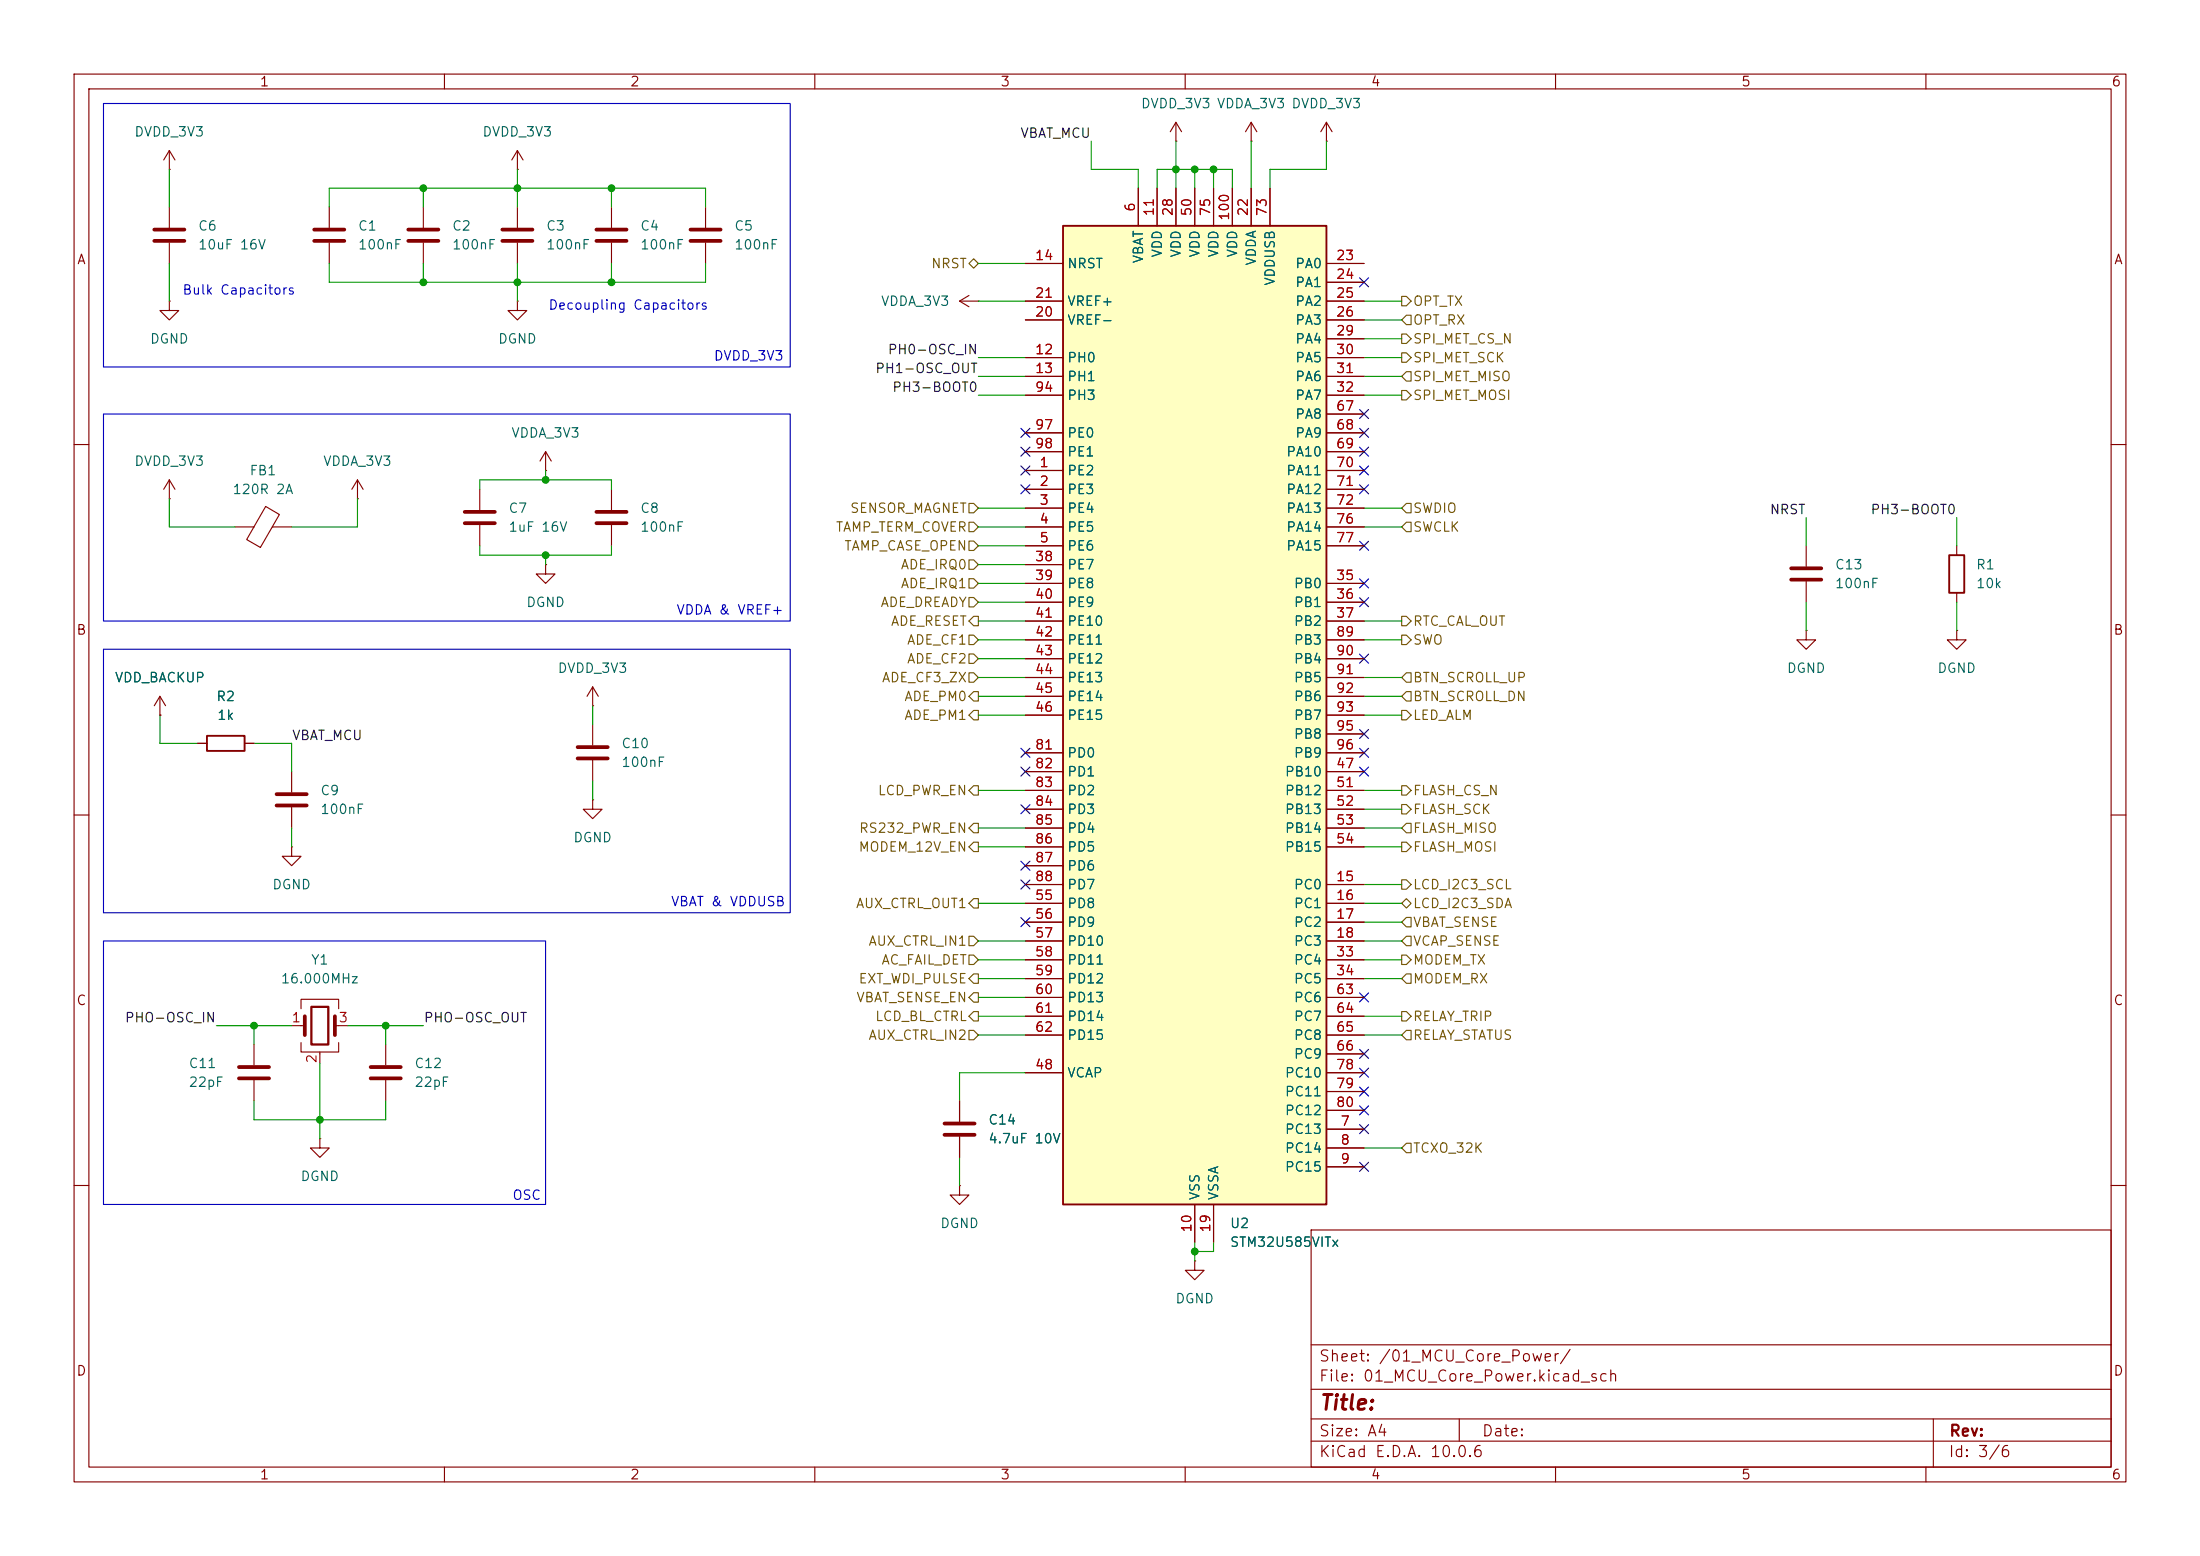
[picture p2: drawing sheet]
<svg xmlns="http://www.w3.org/2000/svg" width="297mm" height="210mm" viewBox="0 0 297 210" stroke-linecap="round" stroke-linejoin="round" font-family="sans-serif">
<g fill="none" stroke="#840000" stroke-width=".15">
<path d="M10 10h277v190h-277zM12 12h273v186h-273zM60 10v2M110 10v2M158.7 19.1h.1M158.7 16.5l-.7 1.3M158.7 16.5l.8 1.3M158.7 16.5v2.6M160 10v2M168.9 19.1h.1M168.9 16.5l-.8 1.3M168.9 16.5l.8 1.3"/>
<path d="M168.9 16.5v2.6M179.1 19.1h.1M179.1 16.5l-.8 1.3M179.1 16.5l.7 1.3M179.1 16.5v2.6M210 10v2M260 10v2M69.8 27.9v2.8M69.8 32.8v2.8M82.5 27.9v2.8M82.5 32.8v2.8M95.2 27.9v2.8"/>
<path d="M95.2 32.8v2.8M130.8 39.9l-1.3 .7M129.5 40.6l1.3 .8M129.5 40.6h2.6M132.1 40.6h.1M10 60h2M82.5 66v2.8M82.5 70.9v2.8M243.8 73.7v2.8M243.8 78.5v2.8M264.2 73.7v1.2M285 60h2"/>
<path d="M80 95.3h.1M80 92.7v2.6M80 97.8v2.8M80 92.7l-.8 1.3M80 92.7l.8 1.3M264.2 85.1v1.3h1.2l-1.2 1.2-1.3-1.2h1.3M264.2 85.1h.1M264.2 80v1.3M10 110h2M39.4 114.3v1.3h1.2l-1.2 1.2-1.3-1.2h1.3M39.4 114.3h.1M39.4 104.1v2.8"/>
<path d="M39.4 109v2.8M80 108v1.2h1.3l-1.3 1.3-1.3-1.3h1.3M80 108h.1M80 102.6v2.8M285 110h2M10 160h2M129.5 160v1.3h1.3l-1.3 1.3-1.2-1.3h1.2M129.5 160h.1M177 166h108v32h-108zM285 160h2M60 198v2M110 198v2"/>
<path d="M160 198v2M177 194.5h108M177 191.5h108M177 187.5h108M177 181.5h108M197 191.5v3M210 198v2M260 198v2M261 191.5v6.5"/>
</g>
<g fill="none" stroke="#840000" stroke-width=".51">
<path d="M67.8 31h4.1M67.8 32.5h4.1M80.5 31h4.1M80.5 32.5h4.1M93.2 31h4.1M93.2 32.5h4.1M80.5 69.1h4.1M80.5 70.6h4.1M241.8 76.7h4.1M241.8 78.2h4.1M37.3 107.2h4.1M37.3 108.7h4.1"/>
<path d="M78 100.8h4M78 102.4h4"/>
</g>
<path d="M263.1 74.9h2.1v5.1h-2.1z" fill="none" stroke="#840000" stroke-width=".25"/>
<path d="M143.5 30.5h35.6v132.1h-35.6z" fill="#ffffc2"/>
<path d="M143.5 30.5h35.6v132.1h-35.6zM27.9 99.3h5.1v2h-5.1z" fill="none" stroke="#840000" stroke-width=".25"/>
<g fill="none" stroke="#840000" stroke-width=".15">
<path d="M22.9 22.9h.1M22.9 20.3l-.8 1.3M22.9 20.3l.7 1.3M22.9 20.3v2.6M22.9 27.9v2.8M22.9 32.8v2.8M44.4 27.9v2.8M44.4 32.8v2.8M57.1 27.9v2.8M57.1 32.8v2.8M69.8 22.9h.1M69.8 20.3l-.7 1.3"/>
<path d="M69.8 20.3l.8 1.3M69.8 20.3v2.6M138.4 35.6h5.1M153.7 25.4v5.1M156.2 25.4v5.1M158.7 25.4v5.1M161.3 25.4v5.1M163.8 25.4v5.1M166.4 25.4v5.1M168.9 25.4v5.1M171.4 25.4v5.1M179.1 35.6h5"/>
<path d="M179.1 38.1h5M22.9 40.6v1.3h1.2l-1.2 1.3-1.3-1.3h1.3M22.9 40.6h.1M69.8 40.6v1.3h1.3l-1.3 1.3-1.2-1.3h1.2M69.8 40.6h.1M138.4 48.3h5.1M138.4 50.8h5.1M138.4 43.2h5.1M138.4 40.6h5.1M138.4 53.3h5.1M138.4 58.4h5.1M179.1 48.3h5"/>
<path d="M179.1 50.8h5M179.1 43.2h5M179.1 40.6h5M179.1 45.7h5M179.1 53.3h5M179.1 55.9h5M179.1 58.4h5M22.9 67.3h.1M22.9 64.8v2.5M22.9 64.8l-.8 1.2M22.9 64.8l.7 1.2M31.7 71.1h2.6"/>
<path d="M35.9 68.4l1.8 1-2.5 4.5-1.9-1.1zM36.8 71.1h2.6M48.3 67.3h.1M48.3 64.8l-.8 1.2M48.3 64.8l.7 1.2M48.3 64.8v2.5M64.8 66v2.8M64.8 70.9v2.8M73.7 63.5h.1M73.7 76.2v1.3h1.2l-1.2 1.2-1.3-1.2h1.3M73.7 76.2h.1M73.7 61l-.8 1.2"/>
<path d="M73.7 61l.7 1.2M73.7 61v2.5M138.4 63.5h5.1M138.4 66h5.1M138.4 68.6h5.1M138.4 71.1h5.1M138.4 73.7h5.1M138.4 78.7h5.1M138.4 76.2h5.1M138.4 61h5.1M179.1 63.5h5M179.1 66h5"/>
<path d="M179.1 68.6h5M179.1 71.1h5M179.1 73.7h5M179.1 78.7h5M179.1 61h5M21.6 96.5h.1M21.6 94l-.8 1.3M21.6 94l.8 1.3M21.6 94v2.5M138.4 81.3h5.1M138.4 83.8h5.1M138.4 86.4h5.1"/>
<path d="M138.4 88.9h5.1M138.4 91.4h5.1M138.4 94h5.1M138.4 96.5h5.1M179.1 81.3h5M179.1 83.8h5M179.1 86.4h5M179.1 88.9h5M179.1 91.4h5M179.1 94h5M179.1 96.5h5M179.1 99.1h5"/>
<path d="M243.8 85.1v1.3h1.3l-1.3 1.2-1.2-1.2h1.2M243.8 85.1h.1M26.7 100.3h1.2M33 100.3h1.3M138.4 119.4h5.1M138.4 104.1h5.1M138.4 106.7h5.1M138.4 109.2h5.1M138.4 111.8h5.1M138.4 114.3h5.1M138.4 101.6h5.1M138.4 116.8h5.1"/>
<path d="M179.1 119.4h5M179.1 104.1h5M179.1 106.7h5M179.1 109.2h5M179.1 111.8h5M179.1 114.3h5M179.1 101.6h5M39.4 138.4h1.7M40.6 136.1v-1.2h5.1v1.2M45.2 138.4h1.8M138.4 121.9h5.1M138.4 124.5h5.1"/>
<path d="M138.4 127h5.1M138.4 129.5h5.1M138.4 132.1h5.1M138.4 134.6h5.1M138.4 137.2h5.1M138.4 139.7h5.1M179.1 121.9h5M179.1 124.5h5M179.1 127h5M179.1 129.5h5M179.1 132.1h5M179.1 134.6h5"/>
<path d="M179.1 137.2h5M179.1 139.7h5M34.3 141v2.8M34.3 145.8v2.8M40.6 140.7v1.3h5.1v-1.3M43.2 153.7v1.2h1.2l-1.2 1.3-1.3-1.3h1.3M43.2 153.7h.1M43.2 142v1.5M52.1 141v2.8M52.1 145.8v2.8M129.5 148.6v2.8M129.5 153.4v2.8"/>
<path d="M138.4 144.8h5.1M179.1 152.4h5M179.1 154.9h5M179.1 157.5h5M179.1 144.8h5M179.1 142.2h5M179.1 147.3h5M179.1 149.9h5M161.3 170.2v1.3h1.3l-1.3 1.2-1.3-1.2h1.3M161.3 170.2h.1M161.3 162.6v5M163.8 162.6v5"/>
</g>
<g fill="none" stroke="#840000" stroke-width=".51">
<path d="M20.8 31h4.1M20.8 32.5h4.1M42.4 31h4.1M42.4 32.5h4.1M55.1 31h4.1M55.1 32.5h4.1M62.7 69.1h4.1M62.7 70.6h4.1M41.1 137.2v2.5M45.2 137.2v2.5M32.3 144h4M32.3 145.5h4"/>
<path d="M50 144h4.1M50 145.5h4.1M127.5 151.6h4.1M127.5 153.2h4.1"/>
</g>
<path d="M42 135.9h2.3v5.1h-2.3z" fill="none" stroke="#840000" stroke-width=".3"/>
<g fill="none" stroke="#725600" stroke-width=".15">
<path d="M130.8 35.6l.6-.7 .7 .7-.7 .6zM189.2 40h.7l.6 .6-.6 .7h-.7zM189.2 52.7h.7l.6 .6-.6 .7h-.7zM189.2 47.6h.7l.6 .7-.6 .6h-.7zM189.2 50.8l.7-.6h.6v1.2h-.6zM189.2 45.1h.7l.6 .6-.6 .7h-.7zM189.9 42.5h.6v1.3h-.6l-.7-.6zM130.8 78.1h.6l.7 .6-.7 .7h-.6zM130.8 67.9h.6l.7 .7-.7 .6h-.6zM130.8 70.5h.6l.7 .6-.7 .7h-.6zM130.8 75.6h.6l.7 .6-.7 .6h-.6zM130.8 73h.6l.7 .7-.7 .6h-.6z"/>
<path d="M189.2 68.6l.7-.7h.6v1.3h-.6zM189.9 70.5h.6v1.3h-.6l-.7-.7zM130.8 88.3h.6l.7 .6-.7 .6h-.6zM130.8 80.6h.6l.7 .7-.7 .6h-.6zM130.8 85.7h.6l.7 .7-.7 .6h-.6zM130.8 90.8h.6l.7 .6-.7 .7h-.6zM131.4 93.3h.7v1.3h-.7l-.6-.6zM131.4 95.9h.7v1.3h-.7l-.6-.7zM131.4 83.2h.7v1.3h-.7l-.6-.7zM189.2 95.9h.7l.6 .6-.6 .7h-.7zM189.2 91.4l.7-.6h.6v1.3h-.6zM189.2 85.7h.7l.6 .7-.6 .6h-.7z"/>
<path d="M189.2 83.2h.7l.6 .6-.6 .7h-.7zM189.9 93.3h.6v1.3h-.6l-.7-.6zM131.4 113.7h.7v1.2h-.7l-.6-.6zM131.4 106h.7v1.3h-.7l-.6-.6zM131.4 111.1h.7v1.3h-.7l-.6-.6zM189.2 108.6h.7l.6 .6-.6 .7h-.7zM189.2 118.7h.7l.6 .7-.6 .6h-.7zM189.2 106h.7l.6 .7-.6 .6h-.7zM189.2 113.7h.7l.6 .6-.6 .6h-.7zM189.9 111.1h.6v1.3h-.6l-.7-.6zM130.8 139.1h.6l.7 .6-.7 .6h-.6zM130.8 126.4h.6l.7 .6-.7 .6h-.6z"/>
<path d="M130.8 128.9h.6l.7 .6-.7 .7h-.6zM131.4 121.3h.7v1.3h-.7l-.6-.7zM131.4 131.4h.7v1.3h-.7l-.6-.6zM131.4 136.5h.7v1.3h-.7l-.6-.6zM131.4 134h.7v1.3h-.7l-.6-.7zM189.2 121.9l.7-.6 .6 .6-.6 .7zM189.2 127l.7-.6h.6v1.2h-.6zM189.2 128.9h.7l.6 .6-.6 .7h-.7zM189.2 136.5h.7l.6 .7-.6 .6h-.7zM189.9 131.4h.6v1.3h-.6l-.7-.6zM189.9 123.8h.6v1.3h-.6l-.7-.6zM189.9 139.1h.6v1.2h-.6l-.7-.6z"/>
<path d="M189.9 154.3h.6v1.3h-.6l-.7-.7z"/>
</g>
<g fill="none" stroke="#009600" stroke-width=".15">
<path d="M147.3 19.1v3.8h6.4v2.5M158.7 19.1v6.3M168.9 19.1v6.3M179.1 19.1v3.8h-7.7v2.5M22.9 22.9v5M22.9 35.6v5M44.4 27.9v-2.5h50.8v2.5M44.4 35.6v2.5h50.8v-2.5M57.1 25.4v2.5M57.1 35.6v2.5M69.8 22.9v5M69.8 35.6v5"/>
<path d="M82.5 25.4v2.5M82.5 35.6v2.5M132.1 35.6h6.3M156.2 25.4v-2.5h10.2v2.5M161.3 22.9v2.5M163.8 22.9v2.5M132.1 50.8h6.3M132.1 48.3h6.3M132.1 53.3h6.3M132.1 40.6h6.3M184.1 50.8h5.1M184.1 48.3h5.1"/>
<path d="M184.1 53.3h5.1M184.1 40.6h5.1M184.1 45.7h5.1M184.1 43.2h5.1M22.9 67.3v3.8h8.8M48.3 67.3v3.8h-8.9M64.8 73.7v1.2h17.7v-1.2M64.8 66v-1.2h17.7v1.2M73.7 63.5v1.3M73.7 74.9v1.3M132.1 71.1h6.3M132.1 73.7h6.3"/>
<path d="M132.1 68.6h6.3M132.1 76.2h6.3M132.1 78.7h6.3M184.1 71.1h5.1M184.1 68.6h5.1M243.8 69.9v3.8M264.2 69.9v3.8M21.6 96.5v3.8h5.1M80 95.3v2.5M132.1 86.4h6.3M132.1 81.3h6.3M132.1 91.4h6.3"/>
<path d="M132.1 88.9h6.3M132.1 83.8h6.3M132.1 94h6.3M132.1 96.5h6.3M184.1 86.4h5.1M184.1 91.4h5.1M184.1 83.8h5.1M184.1 94h5.1M184.1 96.5h5.1M243.8 81.3v3.8M264.2 81.3v3.8M34.3 100.3h5.1v3.8"/>
<path d="M39.4 111.8v2.5M80 105.4v2.6M132.1 106.7h6.3M132.1 114.3h6.3M132.1 111.8h6.3M184.1 106.7h5.1M184.1 114.3h5.1M184.1 111.8h5.1M184.1 119.4h5.1M184.1 109.2h5.1M29.2 138.4h10.2M34.3 138.4v2.6"/>
<path d="M47 138.4h10.1M52.1 138.4v2.6M132.1 139.7h6.3M132.1 137.2h6.3M132.1 132.1h6.3M132.1 121.9h6.3M132.1 129.5h6.3M132.1 127h6.3M132.1 134.6h6.3M184.1 139.7h5.1M184.1 137.2h5.1M184.1 132.1h5.1"/>
<path d="M184.1 121.9h5.1M184.1 129.5h5.1M184.1 127h5.1M184.1 124.5h5.1M34.3 148.6v2.5h17.8v-2.5M43.2 143.5v10.2M129.5 156.2v3.8M138.4 144.8h-8.9v3.8M184.1 154.9h5.1M161.3 167.6v2.6M163.8 167.6v1.3h-2.5"/>
</g>
<g fill="none" stroke="#000084" stroke-width=".15">
<path d="M183.5 37.5l1.3 1.2M184.8 37.5l-1.3 1.2M137.8 57.8l1.2 1.2M139 57.8l-1.2 1.2M183.5 57.8l1.3 1.2M183.5 55.3l1.3 1.2M184.8 57.8l-1.3 1.2M184.8 55.3l-1.3 1.2M137.8 60.4l1.2 1.2M137.8 65.4l1.2 1.2M137.8 62.9l1.2 1.2M139 60.4l-1.2 1.2"/>
<path d="M139 65.4l-1.2 1.2M139 62.9l-1.2 1.2M183.5 60.4l1.3 1.2M183.5 78.1l1.3 1.2M183.5 65.4l1.3 1.2M183.5 62.9l1.3 1.2M183.5 73.1l1.3 1.2M184.8 60.4l-1.3 1.2M184.8 62.9l-1.3 1.2M184.8 78.1l-1.3 1.2M184.8 65.4l-1.3 1.2M184.8 73.1l-1.3 1.2"/>
<path d="M183.5 80.7l1.3 1.2M183.5 88.3l1.3 1.2M183.5 98.5l1.3 1.2M184.8 80.7l-1.3 1.2M184.8 88.3l-1.3 1.2M184.8 98.5l-1.3 1.2M137.8 116.2l1.2 1.2M137.8 118.8l1.2 1.2M137.8 108.6l1.2 1.2M137.8 103.5l1.2 1.2M137.8 101l1.2 1.2M139 116.2l-1.2 1.2"/>
<path d="M139 118.8l-1.2 1.2M139 108.6l-1.2 1.2M139 103.5l-1.2 1.2M139 101l-1.2 1.2M183.5 101l1.3 1.2M183.5 103.5l1.3 1.2M184.8 101l-1.3 1.2M184.8 103.5l-1.3 1.2M137.8 123.9l1.2 1.2M139 123.9l-1.2 1.2M183.5 134l1.3 1.2M184.8 134l-1.3 1.2"/>
<path d="M183.5 149.3l1.3 1.2M183.5 156.9l1.3 1.2M183.5 151.8l1.3 1.2M183.5 146.7l1.3 1.2M183.5 144.2l1.3 1.2M183.5 141.6l1.3 1.2M184.8 149.3l-1.3 1.2M184.8 156.9l-1.3 1.2M184.8 151.8l-1.3 1.2M184.8 146.7l-1.3 1.2M184.8 144.2l-1.3 1.2M184.8 141.6l-1.3 1.2"/>
</g>
<path d="M14 14h92.7v35.5h-92.7zM14 55.9h92.7v27.9h-92.7zM14 87.6h92.7v35.6h-92.7zM14 127h59.7v35.6h-59.7z" fill="none" stroke="#0000c2" stroke-width=".15"/>
<g fill="#009600" stroke="#009600" stroke-width=".14">
<circle cx="82.5" cy="25.4" r=".46"/>
<circle cx="82.5" cy="38.1" r=".46"/>
<circle cx="43.2" cy="151.1" r=".46"/>
<circle cx="52.1" cy="138.4" r=".46"/>
<circle cx="34.3" cy="138.4" r=".46"/>
<circle cx="69.8" cy="25.4" r=".46"/>
<circle cx="69.8" cy="38.1" r=".46"/>
<circle cx="57.1" cy="38.1" r=".46"/>
<circle cx="57.1" cy="25.4" r=".46"/>
<circle cx="73.7" cy="64.8" r=".46"/>
<circle cx="73.7" cy="74.9" r=".46"/>
<circle cx="158.7" cy="22.9" r=".46"/>
<circle cx="161.3" cy="22.9" r=".46"/>
<circle cx="163.8" cy="22.9" r=".46"/>
<circle cx="161.3" cy="168.9" r=".46"/>
</g>
<text font-size="2" fill="#840000" x="178" y="190.8">Title:</text>
<g font-size="1.5" fill="#840000">
<text x="178" y="184.1">Sheet: /01_MCU_Core_Power/</text>
<text x="178" y="186.8">File: 01_MCU_Core_Power.kicad_sch</text>
<text x="178" y="197">KiCad E.D.A. 10.0.6</text>
<text x="178" y="194.2">Size: A4</text>
<text x="200" y="194.2">Date:</text>
<text x="263" y="197">Id: 3/6</text>
<text x="263" y="194.2">Rev:</text>
</g>
<g font-size="1.3" fill="#840000">
<text x="35" y="12">1</text>
<text x="85" y="12">2</text>
<text x="135" y="12">3</text>
<text x="185" y="12">4</text>
<text x="235" y="12">5</text>
<text x="285" y="12">6</text>
<text x="10.3" y="36">A</text>
<text x="285.3" y="36">A</text>
<text x="10.2" y="86">B</text>
<text x="285.2" y="86">B</text>
<text x="10.2" y="136">C</text>
<text x="285.2" y="136">C</text>
<text x="10.2" y="186">D</text>
<text x="285.2" y="186">D</text>
<text x="35" y="200">1</text>
<text x="85" y="200">2</text>
<text x="135" y="200">3</text>
<text x="185" y="200">4</text>
<text x="235" y="200">5</text>
<text x="285" y="200">6</text>
</g>
<g font-size="1.3" fill="#006464">
<text x="153.9" y="14.9">DVDD_3V3 VDDA_3V3 DVDD_3V3</text>
<text x="18" y="18.7">DVDD_3V3</text>
<text x="65" y="18.7">DVDD_3V3</text>
<text x="26.7" y="31.4">C6</text>
<text x="26.7" y="34">10uF 16V</text>
<text x="48.2" y="31.4">C1</text>
<text x="48.2" y="34">100nF</text>
<text x="60.9" y="31.4">C2</text>
<text x="60.9" y="34">100nF</text>
<text x="73.6" y="31.4">C3</text>
<text x="73.6" y="34">100nF</text>
<text x="86.3" y="31.4">C4</text>
<text x="86.3" y="34">100nF</text>
<text x="99" y="31.4">C5</text>
<text x="99" y="34">100nF</text>
<text x="154.6" y="35.6" transform="rotate(-90 154.6 35.6)">VBAT</text>
<text x="157.2" y="34.8" transform="rotate(-90 157.2 34.8)">VDD</text>
<text x="159.7" y="34.8" transform="rotate(-90 159.7 34.8)">VDD</text>
<text x="162.3" y="34.8" transform="rotate(-90 162.3 34.8)">VDD</text>
<text x="164.8" y="34.8" transform="rotate(-90 164.8 34.8)">VDD</text>
<text x="167.3" y="34.8" transform="rotate(-90 167.3 34.8)">VDD</text>
<text x="169.9" y="35.9" transform="rotate(-90 169.9 35.9)">VDDA</text>
<text x="118.8" y="41.6">VDDA_3V3</text>
<text x="144" y="36.5">NRST</text>
<text x="144" y="41.6">VREF+</text>
<text x="172.4" y="38.7" transform="rotate(-90 172.4 38.7)">VDDUSB</text>
<text x="174.8" y="36.5">PA0</text>
<text x="174.8" y="39.1">PA1</text>
<text x="174.8" y="41.6">PA2</text>
<text x="20.2" y="46.7">DGND</text>
<text x="67.2" y="46.7">DGND</text>
<text x="144" y="44.1">VREF-</text>
<text x="174.8" y="44.1">PA3</text>
<text x="174.8" y="46.7">PA4</text>
<text x="144" y="49.2">PH0</text>
<text x="144" y="51.8">PH1</text>
<text x="174.8" y="49.2">PA5</text>
<text x="174.8" y="51.8">PA6</text>
<text x="68.9" y="59.4">VDDA_3V3</text>
<text x="144" y="54.3">PH3</text>
<text x="144" y="59.4">PE0</text>
<text x="174.8" y="54.3">PA7</text>
<text x="174.8" y="56.8">PA8</text>
<text x="174.8" y="59.4">PA9</text>
<text x="18" y="63.2">DVDD_3V3</text>
<text x="33.6" y="64.5">FB1</text>
<text x="43.5" y="63.2">VDDA_3V3</text>
<text x="144" y="64.5">PE2</text>
<text x="144" y="61.9">PE1</text>
<text x="173.6" y="61.9">PA10</text>
<text x="173.6" y="64.5">PA11</text>
<text x="31.3" y="67">120R 2A</text>
<text x="68.6" y="69.5">C7</text>
<text x="86.3" y="69.5">C8</text>
<text x="144" y="67">PE3</text>
<text x="144" y="69.5">PE4</text>
<text x="173.6" y="67">PA12</text>
<text x="173.6" y="69.5">PA13</text>
<text x="68.6" y="72.1">1uF 16V</text>
<text x="86.3" y="72.1">100nF</text>
<text x="144" y="72.1">PE5</text>
<text x="144" y="74.6">PE6</text>
<text x="144" y="77.2">PE7</text>
<text x="173.6" y="72.1">PA14</text>
<text x="173.6" y="74.6">PA15</text>
<text x="247.6" y="77.2">C13</text>
<text x="266.7" y="77.2">R1</text>
<text x="71" y="82.2">DGND</text>
<text x="144" y="79.7">PE8</text>
<text x="144" y="82.2">PE9</text>
<text x="174.6" y="79.7">PB0</text>
<text x="174.6" y="82.2">PB1</text>
<text x="247.6" y="79.7">100nF</text>
<text x="266.7" y="79.7">10k</text>
<text x="144" y="84.8">PE10</text>
<text x="144" y="87.3">PE11</text>
<text x="144" y="89.9">PE12</text>
<text x="174.6" y="84.8">PB2</text>
<text x="174.6" y="87.3">PB3</text>
<text x="174.6" y="89.9">PB4</text>
<text x="15.4" y="92.4">VDD_BACKUP</text>
<text x="29.1" y="94.9">R2</text>
<text x="75.2" y="91.1">DVDD_3V3</text>
<text x="144" y="92.4">PE13</text>
<text x="144" y="94.9">PE14</text>
<text x="174.6" y="92.4">PB5</text>
<text x="174.6" y="94.9">PB6</text>
<text x="241.1" y="91.1">DGND</text>
<text x="261.5" y="91.1">DGND</text>
<text x="29.2" y="97.5">1k</text>
<text x="83.8" y="101.3">C10</text>
<text x="144" y="97.5">PE15</text>
<text x="174.6" y="97.5">PB7</text>
<text x="174.6" y="100">PB8</text>
<text x="43.2" y="107.6">C9</text>
<text x="83.8" y="103.8">100nF</text>
<text x="144" y="102.6">PD0</text>
<text x="144" y="105.1">PD1</text>
<text x="144" y="107.6">PD2</text>
<text x="173.4" y="105.1">PB10</text>
<text x="173.4" y="107.6">PB12</text>
<text x="174.6" y="102.6">PB9</text>
<text x="43.2" y="110.2">100nF</text>
<text x="77.3" y="114">DGND</text>
<text x="144" y="110.2">PD3</text>
<text x="144" y="112.7">PD4</text>
<text x="173.4" y="110.2">PB13</text>
<text x="173.4" y="112.7">PB14</text>
<text x="144" y="115.3">PD5</text>
<text x="144" y="117.8">PD6</text>
<text x="173.4" y="115.3">PB15</text>
<text x="36.7" y="120.3">DGND</text>
<text x="144" y="122.9">PD8</text>
<text x="144" y="125.4">PD9</text>
<text x="144" y="120.3">PD7</text>
<text x="174.6" y="120.3">PC0</text>
<text x="174.6" y="122.9">PC1</text>
<text x="174.6" y="125.4">PC2</text>
<text x="41.9" y="130.5">Y1</text>
<text x="144" y="128">PD10</text>
<text x="144" y="130.5">PD11</text>
<text x="174.6" y="128">PC3</text>
<text x="174.6" y="130.5">PC4</text>
<text x="37.8" y="133">16.000MHz</text>
<text x="144" y="133">PD12</text>
<text x="144" y="135.6">PD13</text>
<text x="174.6" y="133">PC5</text>
<text x="174.6" y="135.6">PC6</text>
<text x="144" y="138.1">PD14</text>
<text x="144" y="140.7">PD15</text>
<text x="174.6" y="138.1">PC7</text>
<text x="174.6" y="140.7">PC8</text>
<text x="174.6" y="143.2">PC9</text>
<text x="25.4" y="144.5">C11</text>
<text x="25.4" y="147">22pF</text>
<text x="55.9" y="144.5">C12</text>
<text x="55.9" y="147">22pF</text>
<text x="144" y="145.7">VCAP</text>
<text x="173.4" y="145.7">PC10</text>
<text x="173.4" y="148.3">PC11</text>
<text x="133.3" y="152.1">C14</text>
<text x="133.3" y="154.6">4.7uF 10V</text>
<text x="173.4" y="153.4">PC13</text>
<text x="173.4" y="155.9">PC14</text>
<text x="173.4" y="150.8">PC12</text>
<text x="40.5" y="159.7">DGND</text>
<text x="173.4" y="158.4">PC15</text>
<text x="126.8" y="166.1">DGND</text>
<text x="162.3" y="162.1" transform="rotate(-90 162.3 162.1)">VSS</text>
<text x="164.8" y="162.1" transform="rotate(-90 164.8 162.1)">VSSA</text>
<text x="166" y="166.1">U2</text>
<text x="166" y="168.6">STM32U585VITx</text>
<text x="158.6" y="176.2">DGND</text>
</g>
<g font-size="1.3" fill="#0f0f0f">
<text x="137.7" y="18.9">VBAT_MCU</text>
<text x="118.1" y="50.7">PH1-OSC_OUT</text>
<text x="119.8" y="48.1">PH0-OSC_IN</text>
<text x="120.4" y="53.2">PH3-BOOT0</text>
<text x="238.8" y="69.7">NRST</text>
<text x="252.4" y="69.7">PH3-BOOT0</text>
<text x="39.3" y="100.2">VBAT_MCU</text>
<text x="16.8" y="138.3">PHO-OSC_IN</text>
<text x="57.1" y="138.3">PHO-OSC_OUT</text>
</g>
<g font-size="1.3" fill="#a90000">
<text x="153.5" y="28.7" transform="rotate(-90 153.5 28.7)">6</text>
<text x="156.1" y="29.3" transform="rotate(-90 156.1 29.3)">11</text>
<text x="158.6" y="29.3" transform="rotate(-90 158.6 29.3)">28</text>
<text x="161.2" y="29.3" transform="rotate(-90 161.2 29.3)">50</text>
<text x="163.7" y="29.3" transform="rotate(-90 163.7 29.3)">75</text>
<text x="166.2" y="29.9" transform="rotate(-90 166.2 29.9)">100</text>
<text x="168.8" y="29.3" transform="rotate(-90 168.8 29.3)">22</text>
<text x="171.3" y="29.3" transform="rotate(-90 171.3 29.3)">73</text>
<text x="139.6" y="35.4">14</text>
<text x="180.3" y="35.4">23</text>
<text x="139.6" y="40.5">21</text>
<text x="180.3" y="38">24</text>
<text x="180.3" y="40.5">25</text>
<text x="139.6" y="43">20</text>
<text x="180.3" y="43">26</text>
<text x="180.3" y="45.6">29</text>
<text x="139.6" y="48.1">12</text>
<text x="139.6" y="50.7">13</text>
<text x="139.6" y="53.2">94</text>
<text x="180.3" y="48.1">30</text>
<text x="180.3" y="50.7">31</text>
<text x="180.3" y="53.2">32</text>
<text x="139.6" y="58.3">97</text>
<text x="180.3" y="55.7">67</text>
<text x="180.3" y="58.3">68</text>
<text x="139.6" y="60.8">98</text>
<text x="140.2" y="63.4">1</text>
<text x="140.2" y="65.9">2</text>
<text x="180.3" y="60.8">69</text>
<text x="180.3" y="63.4">70</text>
<text x="180.3" y="65.9">71</text>
<text x="140.2" y="68.4">3</text>
<text x="140.2" y="71">4</text>
<text x="180.3" y="68.4">72</text>
<text x="180.3" y="71">76</text>
<text x="139.6" y="76.1">38</text>
<text x="140.2" y="73.5">5</text>
<text x="180.3" y="73.5">77</text>
<text x="139.6" y="78.6">39</text>
<text x="139.6" y="81.1">40</text>
<text x="139.6" y="83.7">41</text>
<text x="180.3" y="78.6">35</text>
<text x="180.3" y="81.1">36</text>
<text x="180.3" y="83.7">37</text>
<text x="139.6" y="86.2">42</text>
<text x="139.6" y="88.8">43</text>
<text x="180.3" y="86.2">89</text>
<text x="180.3" y="88.8">90</text>
<text x="139.6" y="91.3">44</text>
<text x="139.6" y="93.8">45</text>
<text x="180.3" y="91.3">91</text>
<text x="180.3" y="93.8">92</text>
<text x="139.6" y="96.4">46</text>
<text x="139.6" y="101.5">81</text>
<text x="180.3" y="96.4">93</text>
<text x="180.3" y="98.9">95</text>
<text x="180.3" y="101.5">96</text>
<text x="139.6" y="104">82</text>
<text x="139.6" y="106.5">83</text>
<text x="180.3" y="104">47</text>
<text x="180.3" y="106.5">51</text>
<text x="139.6" y="109.1">84</text>
<text x="139.6" y="111.6">85</text>
<text x="180.3" y="109.1">52</text>
<text x="180.3" y="111.6">53</text>
<text x="139.6" y="114.2">86</text>
<text x="139.6" y="116.7">87</text>
<text x="139.6" y="119.2">88</text>
<text x="180.3" y="119.2">15</text>
<text x="180.3" y="114.2">54</text>
<text x="139.6" y="121.8">55</text>
<text x="139.6" y="124.3">56</text>
<text x="180.3" y="121.8">16</text>
<text x="180.3" y="124.3">17</text>
<text x="139.6" y="126.9">57</text>
<text x="139.6" y="129.4">58</text>
<text x="139.6" y="131.9">59</text>
<text x="180.3" y="126.9">18</text>
<text x="180.3" y="129.4">33</text>
<text x="180.3" y="131.9">34</text>
<text x="139.6" y="134.5">60</text>
<text x="139.6" y="137">61</text>
<text x="180.3" y="134.5">63</text>
<text x="180.3" y="137">64</text>
<text x="39.3" y="138.3">1</text>
<text x="43" y="143.6" transform="rotate(-90 43 143.6)">2</text>
<text x="45.6" y="138.3">3</text>
<text x="139.6" y="139.6">62</text>
<text x="180.3" y="139.6">65</text>
<text x="180.3" y="142.1">66</text>
<text x="139.6" y="144.6">48</text>
<text x="180.3" y="144.6">78</text>
<text x="180.3" y="147.2">79</text>
<text x="180.3" y="149.7">80</text>
<text x="180.9" y="152.3">7</text>
<text x="180.9" y="154.8">8</text>
<text x="180.9" y="157.3">9</text>
<text x="161.2" y="166.4" transform="rotate(-90 161.2 166.4)">10</text>
<text x="163.7" y="166.4" transform="rotate(-90 163.7 166.4)">19</text>
</g>
<g font-size="1.3" fill="#0000c2">
<text x="24.5" y="40.1">Bulk Capacitors</text>
<text x="73.9" y="42.1">Decoupling Capacitors</text>
<text x="96.3" y="49">DVDD_3V3</text>
<text x="91.2" y="83.3">VDDA &amp; VREF+</text>
<text x="90.5" y="122.6">VBAT &amp; VDDUSB</text>
<text x="69.1" y="162.3">OSC</text>
</g>
<g font-size="1.3" fill="#725600">
<text x="125.6" y="36.5">NRST</text>
<text x="190.7" y="41.6">OPT_TX</text>
<text x="190.7" y="44.1">OPT_RX</text>
<text x="190.7" y="46.7">SPI_MET_CS_N</text>
<text x="190.7" y="49.2">SPI_MET_SCK</text>
<text x="190.7" y="51.8">SPI_MET_MISO</text>
<text x="190.7" y="54.3">SPI_MET_MOSI</text>
<text x="114.7" y="69.5">SENSOR_MAGNET</text>
<text x="190.7" y="69.5">SWDIO</text>
<text x="112.7" y="72.1">TAMP_TERM_COVER</text>
<text x="113.9" y="74.6">TAMP_CASE_OPEN</text>
<text x="121.5" y="77.2">ADE_IRQ0</text>
<text x="190.7" y="72.1">SWCLK</text>
<text x="118.8" y="82.2">ADE_DREADY</text>
<text x="121.5" y="79.7">ADE_IRQ1</text>
<text x="120.2" y="84.8">ADE_RESET</text>
<text x="122.3" y="89.9">ADE_CF2</text>
<text x="122.3" y="87.3">ADE_CF1</text>
<text x="190.7" y="87.3">SWO</text>
<text x="190.7" y="84.8">RTC_CAL_OUT</text>
<text x="119" y="92.4">ADE_CF3_ZX</text>
<text x="122" y="94.9">ADE_PM0</text>
<text x="190.7" y="94.9">BTN_SCROLL_DN</text>
<text x="190.7" y="92.4">BTN_SCROLL_UP</text>
<text x="122" y="97.5">ADE_PM1</text>
<text x="190.7" y="97.5">LED_ALM</text>
<text x="118.4" y="107.6">LCD_PWR_EN</text>
<text x="190.7" y="107.6">FLASH_CS_N</text>
<text x="115.9" y="112.7">RS232_PWR_EN</text>
<text x="190.7" y="112.7">FLASH_MISO</text>
<text x="190.7" y="110.2">FLASH_SCK</text>
<text x="115.8" y="115.3">MODEM_12V_EN</text>
<text x="190.7" y="115.3">FLASH_MOSI</text>
<text x="115.5" y="122.9">AUX_CTRL_OUT1</text>
<text x="190.7" y="120.3">LCD_I2C3_SCL</text>
<text x="190.7" y="122.9">LCD_I2C3_SDA</text>
<text x="190.7" y="125.4">VBAT_SENSE</text>
<text x="117.1" y="128">AUX_CTRL_IN1</text>
<text x="118.9" y="130.5">AC_FAIL_DET</text>
<text x="190.7" y="128">VCAP_SENSE</text>
<text x="190.7" y="130.5">MODEM_TX</text>
<text x="115.5" y="135.6">VBAT_SENSE_EN</text>
<text x="115.8" y="133">EXT_WDI_PULSE</text>
<text x="190.7" y="133">MODEM_RX</text>
<text x="117.1" y="140.7">AUX_CTRL_IN2</text>
<text x="118.1" y="138.1">LCD_BL_CTRL</text>
<text x="190.7" y="140.7">RELAY_STATUS</text>
<text x="190.7" y="138.1">RELAY_TRIP</text>
<text x="190.7" y="155.9">TCXO_32K</text>
</g>
</svg>
